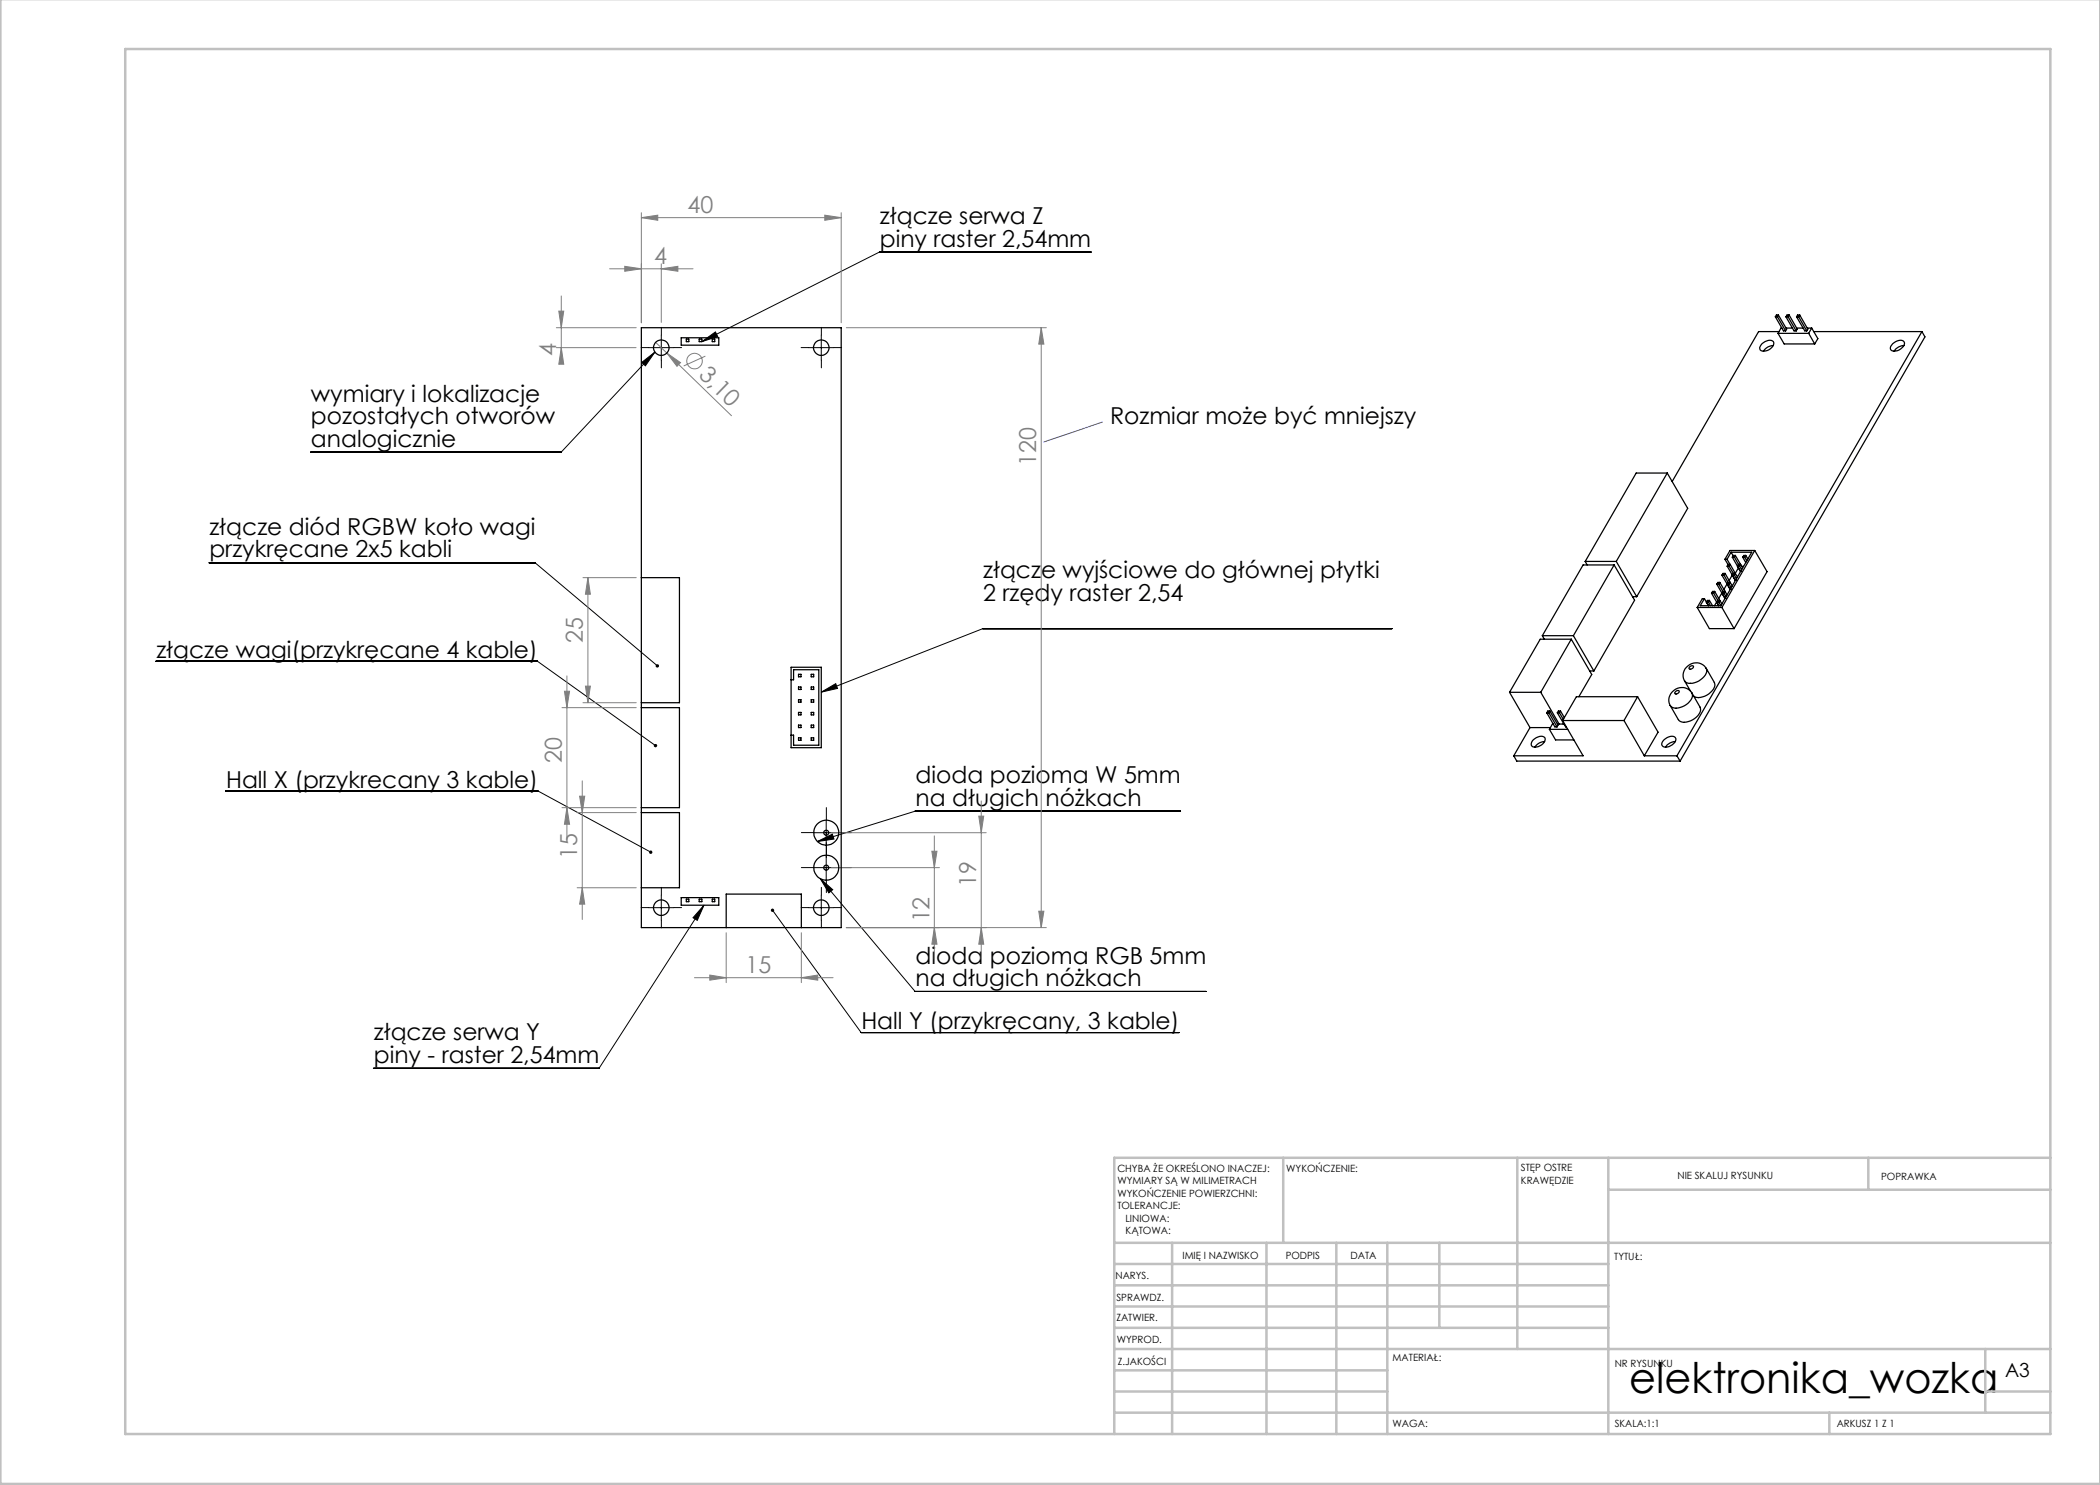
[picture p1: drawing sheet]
<svg xmlns="http://www.w3.org/2000/svg" width="420mm" height="297mm" viewBox="0 0 420 297" stroke-linecap="round" stroke-linejoin="round" font-family="sans-serif">
<g fill="none" stroke="#808080" stroke-width=".2">
<path d="M112.3 59.2v13.3M121.9 53.8h16.7M125 53.3l3.3 .5-3.3 .5zM128.3 43.5l3.3-.5v1.1zM128.3 42.5v22.1M128.3 43.5h39.9M132.3 53.8l3.3-.5v1zM132.3 52.8v11.7M165 43l3.2 .5-3.2 .6zM168.2 42.5v22.1M111.3 65.5h15.9M111.3 69.5h15.9"/>
<path d="M111.8 62.2h.9l-.4 3.3zM112.3 69.5l.4 3.3h-.9zM131.1 68.5l2.3 2.1M133.4 70.6l2.7 1.9-.7 .8zM133.4 70.6l12.9 12.5M141.1 71.2l-4.4 2M169.3 65.5h40M208.2 65.5l.6 3.3h-1zM208.2 65.5v120M116.6 115.5h10.6M117.6 115.5l.5 3.3h-1zM117.6 115.5v25"/>
<path d="M112.9 138.3h1l-.5 3.2zM113.4 135.2v32.7M117.1 137.2h1l-.5 3.3zM112.4 141.5h14.8M115.9 159.2h1l-.4 3.3zM116.5 156.2v27.7M116.6 140.5h10.6M112.4 161.5h14.8M113.4 161.5l.5 3.3h-1zM115.4 177.5h11.8M115.4 162.5h11.8M116.5 177.5l.4 3.3h-1z"/>
<path d="M166.3 173.5h21.6M166.3 166.5h30.9M186.4 170.2h1l-.5 3.3zM186.9 167.2v24.7M195.8 163.2h.9l-.4 3.3zM196.3 160.2v31.7M138.9 195.5h27.7M142 195l3.2 .5-3.2 .5zM145.2 186.5v10M160.3 195.5l3.2-.5v1zM160.3 186.5v10M169.3 185.5h40"/>
<path d="M186.9 185.5l.5 3.3h-1zM196.3 185.5l.4 3.3h-.9zM207.8 182.2h1l-.6 3.3z"/>
<circle cx="138.9" cy="72.2" r="1.56"/>
</g>
<g fill="none" stroke="#000" stroke-width=".2">
<path d="M218.2 50.4h-42.3l-35.5 17.9M128.3 72.5l2.7-2.1-1.9 2.8zM129.8 69.5h5M131 70.4l-18.8 20h-50.1M132.3 67v5M140.4 68.3l2.7-1.9 .4 .9zM161.7 69.5h5.1M164.3 67v5M41.8 112.6h65.2l24.5 20.6M31.2 132.3h76.3l23.6 16.8M164.3 138.4l2.8-1.7 .4 1zM278.4 125.7h-81.8l-32.3 12.7"/>
<path d="M45.2 158.2h62.4l22.5 12.2M132.3 179v5M162.7 173.5h5M162.7 166.5h5M163.5 168.3l3-1.5 .3 1zM164 175.7l2.5 2.2-.7 .7zM164 175.7l19 22.6h58.2M164.3 179v5M165.2 164v5M165.2 171v5M236.1 162.2h-53.1l-19.5 6.1M129.8 181.5h5"/>
<path d="M140.8 181l-1.3 3.1-.9-.6zM140.8 181l-21 32.7h-45.1M154.5 182.1l17.7 24.4h63.6M161.7 181.5h5.1"/>
</g>
<g fill="none" stroke="#000" stroke-width=".2" stroke-dasharray="15.2 1.3 1.3 1.3">
<path d="M129.8 69.5h-1.6M132.3 67v-1.5M132.3 72v1.6M134.8 69.5h1.5M161.8 69.5h-1.6M164.3 67v-1.5M164.3 72v1.6M166.8 69.5h1.5M132.3 179v-1.5M162.8 173.5h-2.5M162.8 166.5h-2.5M164.3 179v-1.5"/>
<path d="M165.3 171v-2.5M165.3 176v2.5M165.3 164v-2.5M165.3 169v2.5M167.8 173.5h2.5M167.8 166.5h2.5M129.8 181.5h-1.6M132.3 184v1.6M134.8 181.5h1.5M161.8 181.5h-1.6M164.3 184v1.6M166.8 181.5h1.5"/>
</g>
<g fill="none" stroke="#c0c0c0" stroke-width=".5">
<path d="M.1 -.1v296.9h419.9M25 9.8h385.1v277h-385.1zM256.6 231.6v17M303.5 231.6v38.2M321.7 231.6v55.2M321.7 237.9h88.4M373.7 231.6v6.3M410.1 231.6h-187.3v55.2M222.8 248.6h187.3M222.8 257.1h98.9M222.8 252.8h98.9M234.4 248.6v38.2"/>
<path d="M253.3 248.6v38.2M267.3 248.6v38.2M277.5 248.6v38.2M287.9 248.6v17M222.8 265.6h98.9M222.8 261.3h98.9M222.8 278.3h54.7M222.8 274.1h54.7M222.8 269.8h187.3M397.1 278.3h13M397.1 269.8v12.7M222.8 282.5h187.3"/>
<path d="M365.9 282.5v4.3"/>
</g>
<path d="M220.5 84.4l-11.7 4" fill="none" stroke="#00f" stroke-width=".2"/>
<path d="M140.4 68.3l2.7-1.9 .4 .9zM140.8 181l-1.3 3.1-.9-.6zM154.2 181.9a.34 .34 0 0 0 .2 .5 .34 .34 0 0 0 .4-.4 .34 .34 0 0 0-.5-.2l.2 .3zM129.9 170.2a.35 .35 0 0 0 .1 .5 .35 .35 0 0 0 .5-.1l-.4-.2 .4 .1a.33 .33 0 0 0-.2-.4 .33 .33 0 0 0-.4 .1zM130.8 148.9a.34 .34 0 0 0 .1 .5 .34 .34 0 0 0 .5-.1l-.3-.2 .3 .2a.34 .34 0 0 0-.1-.4 .34 .34 0 0 0-.5 0zM131.2 132.9a.34 .34 0 0 0 0 .5 .34 .34 0 0 0 .5 0l-.2-.2 .2 .2a.34 .34 0 0 0 0-.5 .34 .34 0 0 0-.5 0zM164.3 138.4l2.8-1.7 .4 1zM163.5 168.3l3-1.5 .3 1zM164 175.7l2.5 2.2-.7 .7zM128.3 72.5l2.7-2.1-1.9 2.8z" fill="#000"/>
<g fill="#808080">
<path d="M133.4 70.6l2.7 1.9-.7 .8z"/>
<path d="M165 43l3.2 .5-3.2 .6zM128.3 43.5l3.3-.5v1.1zM132.3 53.8l3.3-.5v1zM125 53.3l3.3 .5-3.3 .5z"/>
<path d="M160.3 195.5l3.2-.5v1zM142 195l3.2 .5-3.2 .5z"/>
<path d="M116.5 177.5l.4 3.3h-1zM115.9 159.2h1l-.4 3.3z"/>
<path d="M117.1 137.2h1l-.5 3.3zM117.6 115.5l.5 3.3h-1z"/>
<path d="M113.4 161.5l.5 3.3h-1zM112.9 138.3h1l-.5 3.2z"/>
<path d="M208.2 65.5l.6 3.3h-1zM207.8 182.2h1l-.6 3.3zM111.8 62.2h.9l-.4 3.3zM112.3 69.5l.4 3.3h-.9zM186.4 170.2h1l-.5 3.3zM186.9 185.5l.5 3.3h-1zM195.8 163.2h.9l-.4 3.3zM196.3 185.5l.4 3.3h-.9z"/>
</g>
<g fill="none" stroke="#000" stroke-width=".25">
<path d="M128.3 65.5h39.9v120h-39.9zM136.2 67.6h7.6v1.4h-7.6zM137.3 67.8h.5v.5h-.5zM139.8 67.8h.6v.5h-.6zM142.5 67.8h.4v.5h-.4zM352.4 68.8a1.76 1.76 0 0 1 2.3-.5 1.81 1.81 0 0 1-2.3 1.9 .67 .67 0 0 1-.5-.5 .67 .67 0 0 1 .3-.7zM354.6 69.1a2.44 2.44 0 0 0-1.9 1.1M355.1 63.4h.4M355.1 63.4l1.6 2.8h.4M355.5 63.4l1.6 2.8M355.6 66.7l1.2 2.1h6.1M355.6 66.7h6.1"/>
<path d="M355.7 63h-.4l-.2 .4M355.7 63l1.6 2.8-.2 .4M355.7 63l-.2 .4M355.8 66.3h-4.1l-17.3 30M356.4 65.6h-.2l-.6 1.1M357.2 63.4h.4M357.2 63.4l1.6 2.8h.4M357.2 65.6h1.3M357.6 63.4l1.6 2.8M357.8 63h-.4l-.2 .4M357.8 63l1.6 2.8-.2 .4M357.8 63l-.2 .4"/>
<path d="M359.3 63.4h.4M359.3 63.4l1.7 2.8h.4M359.3 65.6h1.3M359.7 63.4l1.7 2.8M359.9 63h-.4l-.2 .4M359.9 63l-.2 .4M359.9 63l1.7 2.8-.2 .4M361.5 65.6h.8M361.7 66.7l1.2 2.1M362.3 65.6l1.3 2.1-.7 1.1M362.3 65.6l-.6 1.1M362.8 66.3h21.6"/>
<path d="M378.5 68.8a1.72 1.72 0 0 1 2.3-.5 1.49 1.49 0 0 1-1.3 1.8l-.3 .1a.72 .72 0 0 1-1-.2 .72 .72 0 0 1 .1-1zM380.8 69.1a2.44 2.44 0 0 0-2 1.1M384.4 66.3l-49 84.9M384.4 66.3l.6 1.1-49 84.8M333.4 94.6l4.1 7.1-10.2 17.6M333.4 94.6h-6.2l-10.2 17.7M333.4 94.6l-10.1 17.7M128.3 115.5h7.6v25h-7.6M317 112.3h6.3M317 112.3l.4 .7M322.8 113l4.1 7-8.1 14.2M322.8 113l-8.1 14.1"/>
<path d="M322.8 113h-6.2l-8.1 14.1M323.3 112.3l4 7M326.5 119.3h.8M340.9 119.7h-.4l-1.1 1.8M340.9 119.7l-.9 1.4h4.2M340.9 119.7l.8 1.4-.4-.7M342.3 118.6l1.4 2.5-.3-.7M342.3 118.6h.4M342.7 118.6l.9 1.5M342.9 118.3h-.4l-.2 .3M342.9 118.3l-.2 .3M342.9 118.3l1.1 1.8"/>
<path d="M343.4 116.8h.3M343.4 116.8l1.6 2.9M343.7 116.8l.9 1.5M344 116.5h-.4l-.2 .3M344 116.5l-.3 .3M344 116.5l1 1.8M344.4 118.6l-.7 1.1M344.4 118.6h.4M344.4 118.6l.6 1.1M344.4 115h.4M344.4 115l1.6 2.9M344.6 118.3l-.2 .3"/>
<path d="M344.6 118.3h.4M344.8 118.6l.4 .7M344.8 115l.8 1.5M345 119.7h.1M345 111.9h.4M345 111.9l.6 1M345 118.3l-.2 .3M345 118.3l.4 .7M345 114.7l-.2 .3M345 114.7h-.4l-.2 .3M345 114.7l1 1.8M345.4 116.8l-.6 1.1"/>
<path d="M345.4 111.9l.6 1M345.4 113.2h.4M345.4 116.8l.6 1.1M345.4 116.8h.4M345.4 113.2l1.7 2.9M345.6 116.5l-.2 .3M345.6 116.5h.4M345.6 112.9h.4M345.6 112.9l-.2 .3M345.8 116.8l.5 .7M345.8 113.2l.9 1.5M346 117.9h.1"/>
<path d="M346 116.5l-.2 .3M346 116.5l.5 .7M346 112.9l-.2 .3M346 112.9l1.1 1.8M346.2 110.5h4.1l-6.1 10.6M346.2 110.5l-.8 1.4M346.2 110.5l.4 .7M346.5 115l-.7 1.1M346.5 115h.4M346.5 115l.6 1.1M346.5 111.4h.4M346.5 111.4l1.6 2.9"/>
<path d="M346.7 114.7l-.2 .3M346.7 114.7h.4M346.9 115l.4 .7M346.9 111.4l.8 1.5M347.1 116.1h.1M347.1 114.7l-.2 .3M347.1 114.7l.4 .7M347.1 111.1h-.4l-.2 .3M347.1 111.1l-.2 .3M347.1 111.1l1 1.8M347.5 113.2h.4M347.5 113.2l.6 1.1"/>
<path d="M347.7 113.6l-.6 1M347.7 112.9l-.2 .3M347.7 112.9h.4M347.9 113.2l.4 .7M348.1 114.3h.1M348.1 112.9l-.2 .3M348.1 112.9l.4 .7M348.3 113.3h.4M348.5 111.4h.4M348.5 111.4l.6 1.1M348.9 111.4l.5 .7M349.1 111.1h-.3l-.3 .3"/>
<path d="M349.1 111.1l-.2 .3M349.1 111.1l.5 .7M350.9 110.1l2.5 4.2-6.6 11.4M350.9 110.1l-6.5 11.4M350.9 110.1h-4.9l-1 1.8M158.2 136h.5v-2.1h5.1v15.1h-5.1v-2h-.5M158.2 133.5h6.1v16h-6.1zM159.7 137.4h.5v.5h-.5zM159.7 134.9h.5v.5h-.5zM159.7 139.9h.5v.5h-.5zM162.2 134.9h.5v.5h-.5zM162.2 137.4h.5v.5h-.5z"/>
<path d="M162.2 139.9h.5v.5h-.5zM301.9 138.5h6.3M301.9 138.5l4.1 7M308.2 138.5l3.6 6.3M308.5 127.1h6.2M308.5 127.1l.4 .7M314.3 127.8l4 7.1-2.5 4.4M314.3 127.8h-6.3l-6.1 10.7M314.3 127.8l-6.1 10.7M314.7 127.1l4.1 7.1M318 134.2h.8M327.5 139.3h-12.2l-2.8 4.8"/>
<path d="M327.5 139.3l-2.7 4.8M327.5 139.3l4.1 7.1-2.7 4.8M335.1 138.3l.3-.2h.3a.47 .47 0 0 1-.2 .6 .47 .47 0 0 1-.6-.1zM336.9 136.2l1.2 2.1M338 133.3l.6-.1a.47 .47 0 0 1-.2 .5 .47 .47 0 0 1-.6-.1zM338.4 138.6a2.51 2.51 0 0 0-3.3-.7 2.51 2.51 0 0 0-1.1 3.2M338.4 138.6l1.6 2.8a1.95 1.95 0 0 1-1.1 2.3 2.81 2.81 0 0 1-3 .5l-1.9-3.1M338.4 138.6a1.95 1.95 0 0 1-1.1 2.3 2.81 2.81 0 0 1-3 .5l-.3-.3M339.4 121.5l2.5 4.2h4.9M339.4 121.5h5M341.2 133.7a2.51 2.51 0 0 0-3.3-.8 2.51 2.51 0 0 0-1 3.3M341.2 133.7l1.7 2.8a1.98 1.98 0 0 1-1.1 2.3 2.7 2.7 0 0 1-3.1 .4"/>
<path d="M341.2 133.7a1.92 1.92 0 0 1-1.1 2.2 2.41 2.41 0 0 1-3.2 .3M341.3 120.4h.4M341.7 120.4l.4 .7M341.9 120.1h-.4l-.2 .3M341.9 120.1l-.2 .3M341.9 120.1l.6 1M343.3 120.4l-.4 .7M343.4 120.4h.3M343.6 120.1l-.2 .3M343.6 120.1h.4M343.7 120.4l.5 .7M344 120.1l-.3 .3"/>
<path d="M344 120.1l.4 .7M344.4 121.5l2.4 4.2M128.3 141.5h7.6v20h-7.6M159.7 142.5h.5v.5h-.5zM159.7 145h.5v.5h-.5zM159.7 147.6h.5v.5h-.5zM162.2 142.5h.5v.5h-.5zM162.2 145h.5v.5h-.5zM162.2 147.6h.5v.5h-.5zM302.8 151.2l.6 1h32.6M306 145.5h4.1M306 145.5l-3.2 5.7"/>
<path d="M306.7 148a1.76 1.76 0 0 1 2.3-.5 1.81 1.81 0 0 1-2.3 1.9 .69 .69 0 0 1-.2-1.2zM308.9 148.3a2.44 2.44 0 0 0-1.9 1.1M309.4 142.6l1.6 2.8h.4M309.4 142.6h.4M309.8 142.6l1.6 2.8M309.9 145.9l1.2 2.1h3.7M309.9 145.9h3.6M310 142.2l1.6 2.8-.2 .4M310 142.2h-.4l-.2 .4M310 142.2l-.2 .4M310.7 144.8h-.2l-.6 1.1M311.5 144.8h1.3"/>
<path d="M311.5 142.6l1.6 2.8h.2M311.5 142.6h.4M311.9 142.6l.8 1.3M312.1 142.2h-.4l-.2 .4M312.1 142.2l-.2 .4M312.1 142.2l.8 1.3M312.5 144.1l4.1 7.1h-13.8M312.5 144.1h12.3M312.7 144.7l-.1 .1M324.8 144.1l4.1 7.1M328.9 151.2h6.5M332.8 148a1.72 1.72 0 0 1 2.3-.5 1.49 1.49 0 0 1-1.3 1.8l-.4 .1a.79 .79 0 0 1-1-.4 .79 .79 0 0 1 .4-1z"/>
<path d="M335.1 148.3a2.44 2.44 0 0 0-2 1.1M335.4 151.2l.6 1M128.3 162.5h7.6v15h-7.6M136.2 179.5h7.6v1.5h-7.6zM137.3 179.8h.5v.5h-.5zM139.8 179.8h.6v.5h-.6zM142.5 179.8h.4v.5h-.4zM145.2 185.5v-6.7h15.1v6.7"/>
<circle cx="132.3" cy="69.5" r="1.55"/>
<circle cx="164.2" cy="69.5" r="1.55"/>
<circle cx="165.2" cy="173.5" r=".5"/>
<circle cx="165.2" cy="166.5" r=".5"/>
<circle cx="165.3" cy="166.5" r="2.51"/>
<circle cx="165.3" cy="173.5" r="2.5"/>
<circle cx="132.3" cy="181.5" r="1.55"/>
<circle cx="164.3" cy="181.5" r="1.55"/>
</g>
<text font-size="8.5" x="325.9" y="278.5">elektronika_wozka</text>
<g font-size="4.7" fill="#808080">
<text x="137.5" y="42.5">40</text>
<text x="130.8" y="52.7">4</text>
<text x="111.3" y="71.1" transform="rotate(-90 111.3 71.1)">4</text>
<text x="139.6" y="75.2" transform="rotate(44 139.6 75.2)">3,10</text>
<text x="207.3" y="93.3" transform="rotate(-90 207.3 93.3)">120</text>
<text x="116.6" y="128.6" transform="rotate(-90 116.6 128.6)">25</text>
<text x="112.4" y="152.6" transform="rotate(-90 112.4 152.6)">20</text>
<text x="115.4" y="171.9" transform="rotate(-90 115.4 171.9)">15</text>
<text x="195.3" y="177.3" transform="rotate(-90 195.3 177.3)">19</text>
<text x="185.9" y="184.5" transform="rotate(-90 185.9 184.5)">12</text>
<text x="149.1" y="194.5">15</text>
</g>
<g font-size="4.7">
<text x="176" y="44.8">złącze serwa Z</text>
<text x="176" y="49.3">piny raster 2,54mm</text>
<text x="62.2" y="80.3">wymiary i lokalizacje</text>
<text x="62.2" y="84.9">pozostałych otworów</text>
<text x="62.2" y="89.4">analogicznie</text>
<text x="222" y="84.9">Rozmiar może być mniejszy</text>
<text x="41.9" y="106.9">złącze diód RGBW koło wagi</text>
<text x="41.9" y="111.5">przykręcane 2x5 kabli</text>
<text x="196.6" y="115.6">złącze wyjściowe do głównej płytki</text>
<text x="196.6" y="120.1">2 rzędy raster 2,54</text>
<text x="31.3" y="131.6">złącze wagi(przykręcane 4 kable)</text>
<text x="45.2" y="157.6">Hall X (przykrecany 3 kable)</text>
<text x="183.1" y="156.6">dioda pozioma W 5mm</text>
<text x="183.1" y="161.1">na długich nóżkach</text>
<text x="183.1" y="192.7">dioda pozioma RGB 5mm</text>
<text x="183.1" y="197.2">na długich nóżkach</text>
<text x="74.8" y="208.1">złącze serwa Y</text>
<text x="172.3" y="205.9">Hall Y (przykręcany, 3 kable)</text>
<text x="74.8" y="212.6">piny - raster 2,54mm</text>
</g>
<text font-size="3.9" x="401" y="275.4">A3</text>
<g font-size="2">
<text x="223.5" y="234.4">CHYBA ŻE OKREŚLONO INACZEJ:</text>
<text x="223.5" y="236.9">WYMIARY SĄ W MILIMETRACH</text>
<text x="223.5" y="239.4">WYKOŃCZENIE POWIERZCHNI:</text>
<text x="257.3" y="234.4">WYKOŃCZENIE:</text>
<text x="304.2" y="234.3">STĘP OSTRE</text>
<text x="304.2" y="236.8">KRAWĘDZIE</text>
<text x="335.5" y="235.8">NIE SKALUJ RYSUNKU</text>
<text x="376.2" y="236">POPRAWKA</text>
<text x="223.5" y="241.9">TOLERANCJE:</text>
<text x="225.1" y="244.4">LINIOWA:</text>
<text x="225.1" y="246.9">KĄTOWA:</text>
<text x="236.5" y="251.7">IMIĘ I NAZWISKO</text>
<text x="257.1" y="251.7">PODPIS</text>
<text x="270.1" y="251.7">DATA</text>
<text x="223.1" y="255.9">NARYS.</text>
<text x="322.8" y="252">TYTUŁ:</text>
<text x="223.3" y="260.1">SPRAWDZ.</text>
<text x="223.3" y="264.2">ZATWIER.</text>
<text x="223.3" y="268.6">WYPROD.</text>
<text x="223.5" y="272.9">Z.JAKOŚCI</text>
<text x="278.5" y="272.3">MATERIAŁ:</text>
<text x="323" y="273.4">NR RYSUNKU</text>
<text x="278.5" y="285.3">WAGA:</text>
<text x="323" y="285.4">SKALA:1:1</text>
<text x="367.4" y="285.4">ARKUSZ 1 Z 1</text>
</g>
</svg>
